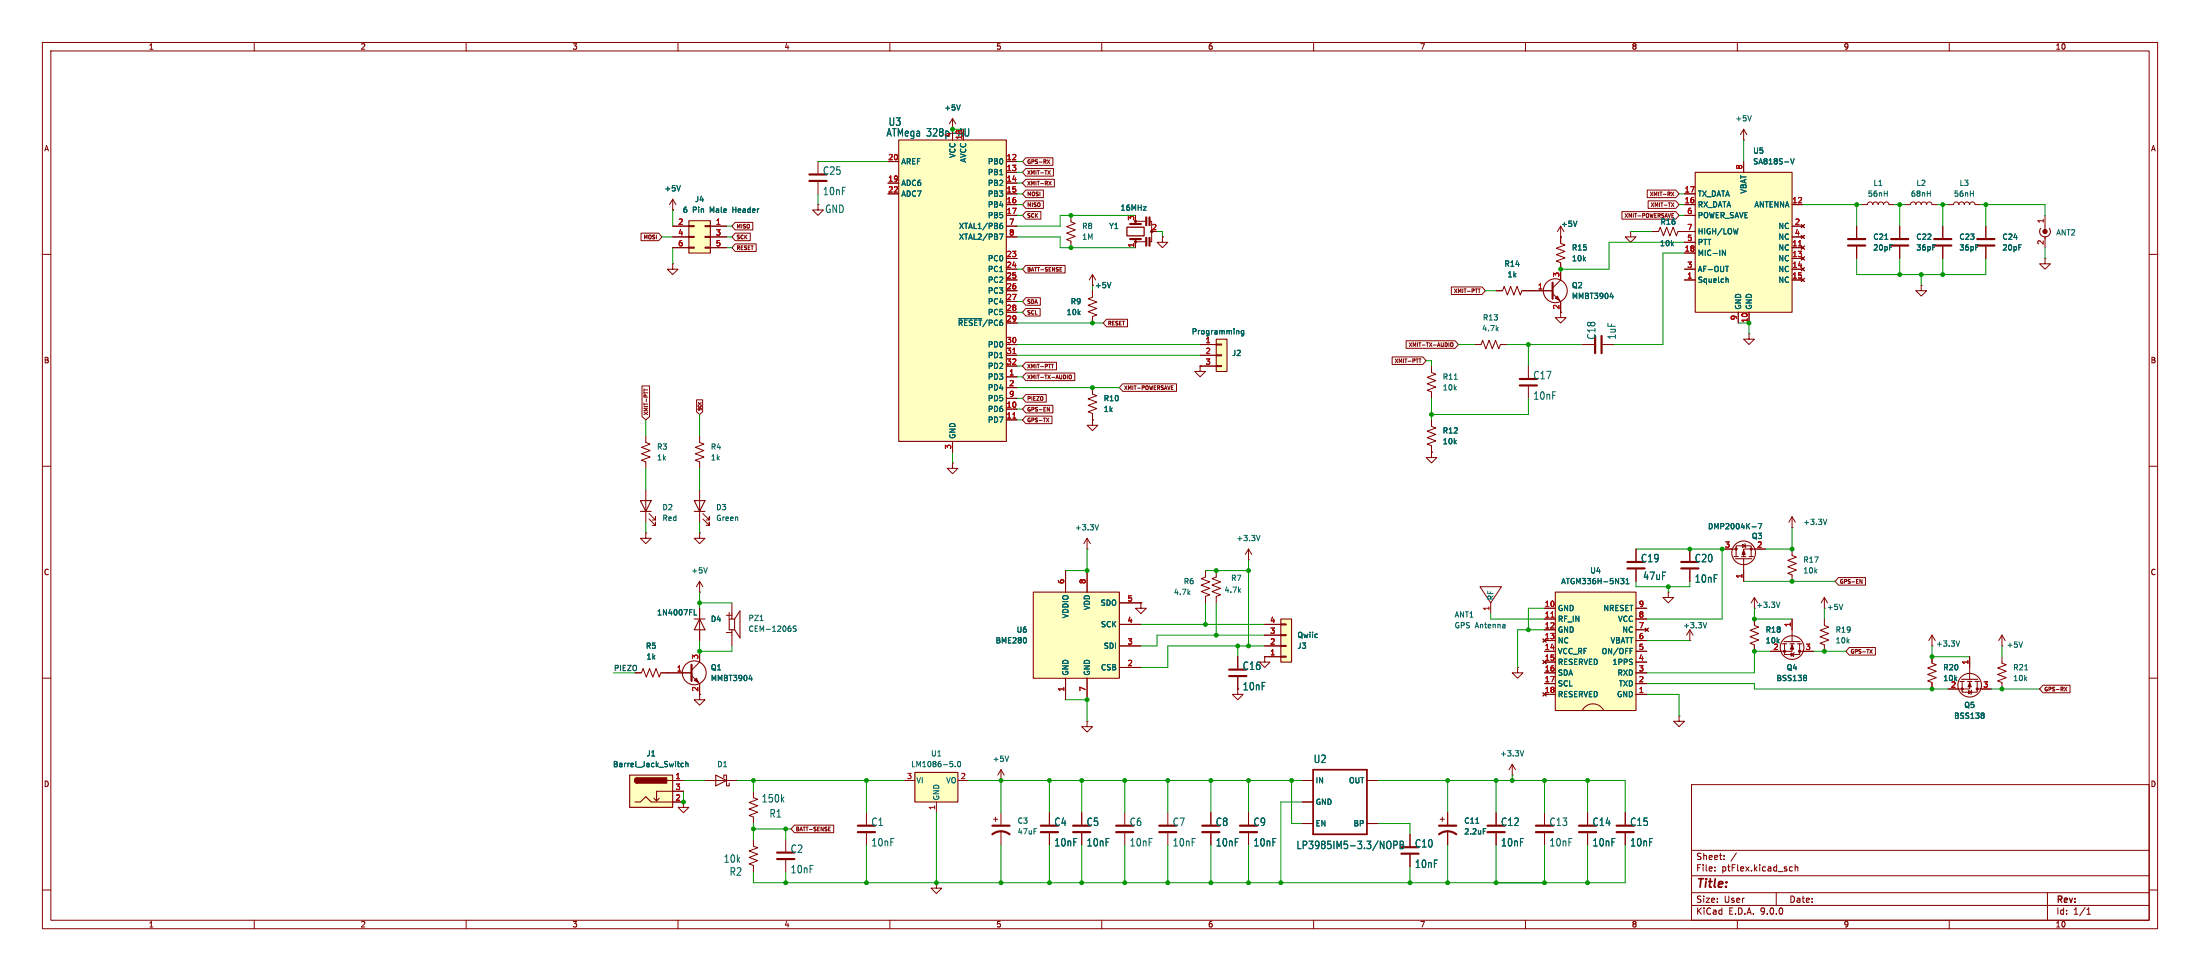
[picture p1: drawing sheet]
<svg xmlns="http://www.w3.org/2000/svg" width="519mm" height="229mm" viewBox="0 0 519 229" stroke-linecap="round" stroke-linejoin="round" font-family="sans-serif">
<g fill="none" stroke="#840000" stroke-width=".24">
<path d="M10 10h499.2v209.2h-499.2zM12 12h495.2v205.2h-495.2zM60 10v2M110 10v2M160 10v2M210 10v2M260 10v2M310 10v2M360 10v2M410 10v2M460 10v2M10 60h2"/>
<path d="M507.2 60h2M10 110h2M507.2 110h2M165.1 125.8v1.2h1.3l-1.3 1.3-1.3-1.3h1.3M165.1 125.8h.1M393.7 139.7v1.3h1.3l-1.3 1.3-1.3-1.3h1.3M393.7 139.7h.1M10 160h2M507.2 160h2M399.2 185.2h108v32h-108zM10 210h2M60 217.2v2"/>
<path d="M110 217.2v2M160 217.2v2M210 217.2v2M260 217.2v2M310 217.2v2M360 217.2v2M399.2 213.7h108M399.2 210.7h108M399.2 206.7h108M399.2 200.7h108M404.7 205.4v.1M404.7 204.6v.2"/>
<path d="M406.8 202.7v.1M406.8 201.9v.2M409.8 201.3l-1.3 1.9M410 217.2v2M419.2 210.7v3M422.3 205.4l.3 .1h.4M423 204.6l-.4-.1-.3 .2M423.6 204.7l.6-.1 .1 .9M423.6 204v1.5M460 217.2v2M483.2 210.7v6.5M492.5 215.7h.8"/>
<path d="M492.5 214.7l.4-.5v1.5M507.2 210h2"/>
</g>
<path d="M287 80h2.6v7.7h-2.6z" fill="#ffffc2"/>
<g fill="none" stroke="#840000" stroke-width=".25">
<path d="M287 80h2.6v7.7h-2.6z"/>
<circle cx="367" cy="68.6" r="2.82"/>
</g>
<g fill="none" stroke="#840000" stroke-width=".24">
<path d="M368.3 55.9h.1M368.3 53.4v4l1 .4-2 .8 2 .7-2 .8 2 .8-2 .7 1 .4v4.1l-1.9 1.9M368.3 53.4l-.8 1.2M368.3 53.4l.8 1.2M384.8 54.6v1.3h1.3l-1.3 1.3-1.3-1.3h1.3M384.8 54.6h.1M389.9 54.6h1.5l.4-1 .8 2.1 .7-2.1 .8 2.1 .7-2.1 .8 2.1 .4-1.1h1.5M439.4 48.3h1.3l.2-.5 .4-.1 .5 .1 .2 .5 .1-.5 .5-.1 .4 .1 .2 .5 .2-.5 .5-.1 .4 .1 .2 .5 .2-.5 .4-.1 .5 .1 .2 .5h1.2M449.6 48.3h1.2l.2-.5 .5-.1 .4 .1 .2 .5 .2-.5 .5-.1 .4 .1 .2 .5 .2-.5 .4-.1 .5 .1 .2 .5 .1-.5 .5-.1 .4 .1 .2 .5h1.3M458.5 53.4v2.8M458.5 58.2v2.8M459.7 48.3h1.3l.2-.5 .4-.1 .5 .1 .2 .5 .2-.5 .4-.1 .5 .1 .1 .5 .2-.5 .5-.1 .4 .1 .2 .5 .2-.5 .5-.1 .4 .1 .2 .5h1.3"/>
<path d="M468.6 53.4v2.8M468.6 58.2v2.8M360.7 68.6h5.7M366.4 69.2l1.9 1.9v2.6M453.4 67.3v1.3h1.3l-1.3 1.3-1.3-1.3h1.3M453.4 67.3h.1M283.2 81.3h3.8M283.2 83.8h3.8M283.2 86.4h3.8M287 81.2h1.3v.2h-1.3zM287 83.7h1.3v.3h-1.3zM287 86.3h1.3v.2h-1.3z"/>
<path d="M152.4 125.8v1.2h1.3l-1.3 1.3-1.3-1.3h1.3M152.4 125.8h.1M422.9 124.5h.1M422.9 129.6v1.5l1 .4-2 .7 2 .8-2 .8 2 .7-2 .8 1 .4v1.5M422.9 121.9l-.8 1.3M422.9 121.9l.8 1.3M422.9 121.9v2.6M414 146.1v1.5l1 .4-2 .7 2 .8-2 .8 2 .7-2 .8 1 .4v1.5M430.5 141l-.7 1.3M430.5 141l.8 1.3M430.5 141v2.5M396.2 168.9v1.3h1.3l-1.3 1.3-1.2-1.3h1.2"/>
<path d="M396.2 168.9h.1M236.2 184.2h.1M236.2 181.6l-.7 1.3M236.2 181.6l.8 1.3M236.2 181.6v2.6M255.3 191.8v2.8M255.3 196.6v2.8"/>
</g>
<path d="M372.1 52.2l-.4 1.2M292.2 78l.2 .2v.6M293.5 78v1l-.2 .3-.3-.1M293.5 78.1l-.3-.1-.3 .2 .1 .6h.5M380 70h.7M380.6 69.6v.9M431.1 122.5l-.4 1.3M434.9 142.6l-.4 1.3M238 178.4l-.4 1.3" fill="none" stroke="#006464" stroke-width=".24"/>
<path d="M456.4 57.9h4.1M456.4 56.4h4.1M466.6 57.9h4.1M466.6 56.4h4.1M366.4 66.7v3.8M253.2 194.8h4.1M253.2 196.4h4.1" fill="none" stroke="#840000" stroke-width=".51"/>
<path d="M367 70.4l.5-.5 .5 1z" fill="#840000" stroke="#840000" stroke-width=".24"/>
<path d="M367 139.7h19.1v28h-19.1z" fill="#ffffc2"/>
<g fill="none" stroke="#840000" stroke-width=".24">
<path d="M411.5 33h.1M411.5 30.5l-.8 1.3M411.5 30.5l.7 1.3M411.5 30.5v2.5M448.3 53.4v2.8M448.3 58.2v2.8M412.7 78.8v1.2h1.3l-1.3 1.3-1.2-1.3h1.2M412.7 78.8h.1M152.4 115.6v7.6M153.2 122.5l1.5 1.5v-.8v.8h-.8M153.2 121.2l1.5 1.5v-.8v.8h-.8M386.1 129.6v2.8"/>
<path d="M386.1 134.4v2.8M364.5 143.5h2.5M364.5 146.1h2.5M364.5 148.6h2.5M364.5 151.2h2.5M364.5 153.7h2.5M364.5 156.2h2.5M364.5 158.8h2.5M386.1 143.5h2.5M386.1 146.1h2.5M386.1 148.6h2.5M386.1 151.2h2.5"/>
<path d="M386.1 153.7h2.5M386.1 156.2h2.5M386.1 158.8h2.5M388.2 148.2l.8 .8M389 148.2l-.8 .8M472.4 155v1.5l1.1 .4-2.1 .7 2.1 .8-2.1 .8 2.1 .7-2.1 .8 1 .4v1.5M364.5 161.3h2.5M364.5 163.9h2.5M373.4 167.7a2.84 2.84 0 0 1 2.5-1.6 2.84 2.84 0 0 1 2.6 1.6M386.1 161.3h2.5M386.1 163.9h2.5M353.1 191.8v2.8"/>
<path d="M353.1 196.6v2.8"/>
</g>
<path d="M151.1 118.1h2.6l-1.3 2.6zM151.1 120.7h2.6M367 139.7h19.1v28h-19.1z" fill="none" stroke="#840000" stroke-width=".25"/>
<path d="M366 145.7h.7" fill="none" stroke="#a90000" stroke-width=".24"/>
<path d="M413.3 27.3l-.4 1.2M382.5 136.5h.7l-.4 .5 .4 .1v.4l-.2 .3h-.4M383.7 137.8h.7M383.7 136.9l.4-.4v1.3M384.7 153h.6M477.8 158.1h.7" fill="none" stroke="#006464" stroke-width=".24"/>
<path d="M446.3 57.9h4M446.3 56.4h4M384 132.6h4.1M384 134.1h4.1M351 194.8h4.1M351 196.4h4.1" fill="none" stroke="#840000" stroke-width=".51"/>
<path d="M400 40.7h22.9v33h-22.9z" fill="#ffffc2"/>
<g fill="none" stroke="#840000" stroke-width=".25">
<path d="M400 40.7h22.9v33h-22.9zM481.6 53.9a1.27 1.27 0 0 0 .1 1.7 1.27 1.27 0 0 0 1.8 0 1.27 1.27 0 0 0 .1-1.7M409.2 131.3h1M409.6 131.9h3.8M411 131.3h1M412.7 131.3h1.1M420.6 151.9h1M421 151.4h3.8M422.4 151.9h1M424.2 151.9h1M462.5 160.8h1M462.9 160.3h3.8"/>
<path d="M464.3 160.8h1M466.1 160.8h1"/>
<circle cx="411.5" cy="130.5" r="2.79"/>
<circle cx="422.9" cy="152.8" r="2.79"/>
<circle cx="464.8" cy="161.7" r="2.79"/>
</g>
<g fill="none" stroke="#840000" stroke-width=".24">
<path d="M411.5 38.1v2.6M397.5 45.7h2.5M397.5 48.3h2.5M397.5 50.8h2.5M397.5 54.6h2.5M397.5 57.2h2.5M397.5 59.7h2.5M422.9 48.3h2.5M422.9 53.4h2.5M422.9 55.9h2.5M422.9 58.4h2.5M425.1 53l.7 .7"/>
<path d="M425.1 55.5l.7 .8M425.1 58.1l.7 .7M425.8 53l-.7 .7M425.8 55.5l-.7 .8M425.8 58.1l-.7 .7M438.1 53.4v2.8M438.1 58.2v2.8M482.6 50.8v3.8M482.6 55.9v2.5M257.8 68.6v1.5l-1 .4 2 .8-2 .7 2 .8-2 .8 2 .7-1 .4v1.5M353.1 68.6h1.5l.4-1 .7 2 .8-2 .8 2 .7-2 .8 2 .4-1h1.5M368.3 73.7v1.3h1.3l-1.3 1.2-1.3-1.2h1.3"/>
<path d="M397.5 63.5h2.5M397.5 66.1h2.5M410.2 73.7v2.5M412.7 73.7v2.5M422.9 63.5h2.5M422.9 66.1h2.5M422.9 61h2.5M425.1 60.6l.7 .8M425.1 63.1l.7 .8M425.1 65.7l.7 .7M425.8 60.6l-.7 .8M425.8 63.1l-.7 .8"/>
<path d="M425.8 65.7l-.7 .7M482.6 61v1.3h1.3l-1.3 1.2-1.3-1.2h1.3M482.6 61h.1M257.8 91.5v1.5l1 .4-2 .7 2 .8-2 .8 2 .7-2 .8 1 .4v1.5M257.8 99.1v1.3h1.3l-1.3 1.2-1.3-1.2h1.3M257.8 99.1h.1M337.8 99.1v1.5l1 .4-2 .8 2 .7-2 .8 2 .7-2 .8 1 .4v1.5M337.8 86.4v1.5l1 .4-2 .8 2 .7-2 .8 2 .7-2 .8 1 .4v1.5M348 81.3h1.5l.4-1 .7 2 .8-2 .8 2 .7-2 .8 2 .4-1h1.5M360.7 86.4v2.8M360.7 91.2v2.8M373.4 81.3h2.8"/>
<path d="M378.2 81.3h2.8M337.8 106.7v1.3h1.3l-1.3 1.2-1.3-1.2h1.3M337.8 106.7h.1M256.5 129.6h.1M256.5 127l-.7 1.3M256.5 127l.8 1.3M256.5 127v2.6M284.5 134.6v1.6l-1 .4 2 .7-2 .8 2 .7-2 .8 2 .8-1 .3v1.6M287 134.6v1.6l-1 .4 2 .7-2 .8 2 .7-2 .8 2 .8-1 .3v1.6M294.6 132.1h.1M294.6 129.6l-.7 1.2M294.6 129.6l.8 1.2"/>
<path d="M294.6 129.6v2.5M349.2 138.5h5.1l-2.5 3.8zM398.8 129.6v2.8M398.8 134.4v2.8M406.4 129.6h3.3M409.7 131.3v-2.5h3.6v2.5M411.2 128.4l.7 .4-.7 .4zM411.5 131.9v5.3M411.7 128.3l.3 1M416.6 129.6h-5.1v1.7M149.9 158.8h1.5l.4-1 .7 2 .8-2 .8 2 .7-2 .8 2 .4-1h1.5M269.2 142.3v1.2h1.3l-1.3 1.3-1.2-1.3h1.2"/>
<path d="M269.2 142.3h.1M351.8 142.3v2.5M358.1 157.5v1.3h1.3l-1.3 1.2-1.2-1.2h1.2M358.1 157.5h.1M398.8 151.2h.1M398.8 148.6v2.6M398.8 148.6l-.8 1.3M398.8 148.6l.7 1.3M414 141l-.7 1.3M414 141l.8 1.3M414 141v2.5M421.1 151.9v2.6h3.6v-2.6"/>
<path d="M422.7 154.1l.6 .4-.6 .3zM422.9 151.9v1.8h-5.1M422.9 146.1v5.3M423.4 153.9l-.2 1.1M424.7 153.7h3.3M430.5 146.1v1.5l1 .4-2 .7 2 .8-2 .8 2 .7-2 .8 1 .4v1.5M455.9 155v1.5l1 .4-2 .7 2 .8-2 .8 2 .7-2 .8 1 .4v1.5M455.9 152.4h.1M455.9 149.9v2.5M455.9 149.9l-.7 1.3M455.9 149.9l.8 1.3M464.8 155v5.3"/>
<path d="M472.4 152.4h.1M472.4 149.9l-.7 1.3M472.4 149.9l.8 1.3M472.4 149.9v2.5M165.1 163.9v1.2h1.3l-1.3 1.3-1.3-1.3h1.3M256.5 170.2v1.3h1.3l-1.3 1.2-1.2-1.2h1.2M256.5 170.2h.1M292.1 162.6v1.3h1.3l-1.3 1.2-1.3-1.2h1.3M292.1 162.6h.1M463 160.8v2.5h3.6v-2.5M464.6 163l.6 .3-.6 .4zM464.8 160.8v1.8h-5.1"/>
<path d="M465.3 162.8l-.2 1.1M466.6 162.6h3.3M234.4 193.3h1.1M234.9 192.8v1M236.2 191.8v2.8M236.2 196.1v3.3M247.6 191.8v2.8M247.6 196.6v2.8M265.4 191.8v2.8M265.4 196.6v2.8M275.6 191.8v2.8M275.6 196.6v2.8"/>
<path d="M332.7 196.9v2.8M339.9 193.3h1M340.4 192.8v1M341.6 191.8v2.8M341.6 196.1v3.3M356.9 182.9h.1M356.9 180.4l-.8 1.2M356.9 180.4l.7 1.2M356.9 180.4v2.5M364.5 191.8v2.8M364.5 196.6v2.8M374.6 191.8v2.8"/>
<path d="M374.6 196.6v2.8M383.5 191.8v2.8M383.5 196.6v2.8M332.7 201.7v2.8"/>
</g>
<g fill="none" stroke="#006464" stroke-width=".24">
<path d="M422.6 37.4l.4 1.3 .4-1.3M406.5 59l.7 1.3v-1.3M410.2 53.9l-.3 1.3M444.8 56.5h.7M407.2 62.8h.7M407.4 65.9h.4l.1 .7M343.2 89.5h.7M259.3 123.8l-.5 1.3M297.4 126.3l-.5 1.3M413.5 124.3h.9M414.9 123.5h.9l-.6 1.3M402.8 146.9l-.5 1.3"/>
<path d="M420 142.1l-.4 1.3M426.1 159.4l.2 .2-.2 .3 .2 .5-.2 .2M462.5 151.2l-.5 1.3M477.3 151.5l-.4 1.3M359.6 177.1l-.4 1.3M468 168.2l.2 .3-.2 .3 .2 .5-.2 .2M348.3 194.3h.7M350 195.5h.6"/>
</g>
<path d="M424.4 58h.7" fill="none" stroke="#a90000" stroke-width=".24"/>
<g fill="none" stroke="#840000" stroke-width=".51">
<path d="M436.1 57.9h4.1M436.1 56.4h4.1M376.4 79.3v4M378 79.3v4M358.6 89.4h4.1M358.6 91h4.1M396.7 132.6h4.1M396.7 134.1h4.1M234.2 196.9a3.3 3.3 0 0 1 4.1 0M234.2 194.8h4.1M245.6 194.8h4.1M245.6 196.4h4.1"/>
<path d="M263.4 194.8h4.1M263.4 196.4h4.1M273.6 194.8h4M273.6 196.4h4M330.7 199.9h4.1M339.6 196.9a3.3 3.3 0 0 1 4.1 0M339.6 194.8h4.1M362.5 194.8h4M362.5 196.4h4M372.6 194.8h4.1M372.6 196.4h4.1M381.5 194.8h4.1"/>
<path d="M381.5 196.4h4.1M330.7 201.4h4.1"/>
</g>
<g fill="#840000" stroke="#840000" stroke-width=".24">
<path d="M464.8 161.1l.4 1h-.8z"/>
<path d="M422.9 152.2l.4 1h-.8z"/>
<path d="M411.5 129.8l.4 1h-.8z"/>
<circle cx="482.6" cy="54.6" r=".51"/>
<circle cx="466.6" cy="162.6" r=".25"/>
<circle cx="463" cy="162.6" r=".25"/>
<circle cx="424.7" cy="153.7" r=".25"/>
<circle cx="421.1" cy="153.7" r=".25"/>
<circle cx="409.7" cy="129.6" r=".25"/>
<circle cx="413.3" cy="129.6" r=".25"/>
</g>
<path d="M243.8 139.7h20.4v20.3h-20.4z" fill="#ffffc2"/>
<path d="M243.8 139.7h20.4v20.3h-20.4z" fill="none" stroke="#840000" stroke-width=".25"/>
<path d="M251.5 134.6v5.1M256.5 134.6v5.1M264.2 142.3h5M264.2 147.3h5M264.2 152.4h5M264.2 157.5h5M251.5 160v5.1M256.5 160v5.1" fill="none" stroke="#840000" stroke-width=".24"/>
<path d="M242.2 150.7v.8" fill="none" stroke="#006464" stroke-width=".24"/>
<path d="M215.9 182.3h10.2v7h-10.2z" fill="#ffffc2"/>
<path d="M215.9 182.3h10.2v7h-10.2z" fill="none" stroke="#840000" stroke-width=".25"/>
<g fill="none" stroke="#840000" stroke-width=".24">
<path d="M177.8 198.1v1.6l1 .4-2 .7 2 .8-2 .7 2 .8-2 .8 1 .3v1.6M177.8 186.7v1.5l1 .4-2 .8 2 .7-2 .8 2 .8-2 .7 1 .4v1.5M185.4 198.1v2.8M204.5 191.8v2.8M204.5 196.6v2.8M213.4 184.2h2.5M221 189.3v2.5M226.1 184.2h2.5M285.7 191.8v2.8M285.7 196.6v2.8M294.6 191.8v2.8M294.6 196.6v2.8"/>
<path d="M307.3 184.2h2.6M307.3 189.3h2.6M307.3 194.3h2.6M322.6 184.2h2.5M322.6 194.3h2.5M185.4 203v2.8M221 208.3v1.3h1.2l-1.2 1.2-1.3-1.2h1.3M221 208.3h.1"/>
</g>
<path d="M226.1 179.8l.2-.1a.68 .68 0 0 1 .4 .6 .68 .68 0 0 1-.4 .6l-.3-.4zM225.4 180.8v.1M327.5 198.6h.5l.3 .5-.1 .9-.3 .3-.4-.1M328.9 199.4l.7-.1 .2-.2-.2-.5-.7-.1v1.8M330.4 198.5h.5l.3 .3-.3 .5 .3 .2 .1 .4-.3 .4h-.6zM330.4 199.3h.5" fill="none" stroke="#006464" stroke-width=".24"/>
<path d="M202.4 194.8h4.1M202.4 196.4h4.1M283.7 194.8h4.1M283.7 196.4h4.1M292.6 194.8h4.1M292.6 196.4h4.1M183.4 201.2h4.1M183.4 202.7h4.1" fill="none" stroke="#840000" stroke-width=".51"/>
<path d="M309.9 181.6h12.7v15.3h-12.7z" fill="none" stroke="#840000" stroke-width=".41"/>
<path d="M302.3 146.1h2.5v10.1h-2.5z" fill="#ffffc2"/>
<path d="M302.3 146.1h2.5v10.1h-2.5z" fill="none" stroke="#840000" stroke-width=".25"/>
<g fill="none" stroke="#840000" stroke-width=".24">
<path d="M224.8 28l-.8 1.2M224.8 28l.8 1.2M224.8 28v2.5M292.1 155v2.8M292.1 159.8v2.8M298.4 155v1.2h1.3l-1.3 1.3-1.2-1.3h1.2M298.4 155h.1M298.4 155h3.9M298.4 152.4h3.9M298.4 149.9h3.9M298.4 147.3h3.9M302.3 154.8h1.2v.3h-1.2z"/>
<path d="M302.3 152.3h1.2v.3h-1.2zM302.3 149.8h1.2v.2h-1.2zM302.3 147.2h1.2v.3h-1.2z"/>
</g>
<path d="M290.1 158h4M290.1 159.5h4" fill="none" stroke="#840000" stroke-width=".51"/>
<path d="M226.6 24.7l-.4 1.3" fill="none" stroke="#006464" stroke-width=".24"/>
<path d="M212.1 33h25.4v71.2h-25.4z" fill="#ffffc2"/>
<path d="M212.1 33h25.4v71.2h-25.4z" fill="none" stroke="#840000" stroke-width=".25"/>
<g fill="none" stroke="#840000" stroke-width=".24">
<path d="M209.5 38.1h2.6M237.5 38.1h2.5M209.5 43.2h2.6M209.5 45.7h2.6M237.5 43.2h2.5M237.5 45.7h2.5M237.5 40.7h2.5M237.5 48.3h2.5M237.5 50.8h2.5M237.5 53.4h2.5M237.5 55.9h2.5M237.5 61h2.5"/>
<path d="M237.5 63.5h2.5M237.5 66.1h2.5M237.5 68.6h2.5M237.5 71.1h2.5M237.5 73.7h2.5M237.5 76.2h2.5M237.5 81.3h2.5M237.5 83.8h2.5M237.5 86.4h2.5M237.5 88.9h2.5M237.5 91.5h2.5M237.5 94h2.5"/>
<path d="M237.5 96.5h2.5M237.5 99.1h2.5M224.8 104.2v2.5"/>
</g>
<path d="M227.7 30.3v1.5l.3 .3 .5-.1 .1-.2v-1.5M235.9 55.2h.8l-.5 1.3M236 53.3l.4-.1 .2 .2-.1 .5-.5-.1M236.5 52.7h-.3l-.2 .3M226.2 75.2h5.5" fill="none" stroke="#006464" stroke-width=".24"/>
<path d="M239 83.4h.7M239 98.7h.7" fill="none" stroke="#a90000" stroke-width=".24"/>
<path d="M162.6 52.1h5v7.6h-5z" fill="#ffffc2"/>
<path d="M162.6 52.1h5v7.6h-5zM163.8 118.1h2.6l-1.3 2.6zM163.8 120.7h2.6M168.9 182.9l2.5 1.3-2.5 1.2zM170.8 183.5v-.6h.6v2.5h.7v-.6" fill="none" stroke="#840000" stroke-width=".25"/>
<g fill="none" stroke="#840000" stroke-width=".24">
<path d="M193 38.1v2.8M158.7 49.6h.1M158.7 53.4h3.9M158.7 55.9h3.9M158.7 58.4h3.9M158.7 47l-.7 1.3M158.7 47l.8 1.3M158.7 47v2.6M162.6 53.2h1.2v.3h-1.2zM162.6 55.8h1.2v.2h-1.2zM162.6 58.3h1.2v.3h-1.2zM166.4 53.2h1.2v.3h-1.2z"/>
<path d="M166.4 55.8h1.2v.2h-1.2zM166.4 58.3h1.2v.3h-1.2zM167.6 53.4h3.8M167.6 55.9h3.8M167.6 58.4h3.8M193 48.3v1.3h1.3l-1.3 1.2-1.2-1.2h1.2M193 48.3h.1M193 43v2.7M252.7 50.8v1.5l1 .4-2 .8 2 .8-2 .7 2 .8-2 .7 1 .4v1.5M268 57h2.4M268 52.1v.6M268 56.5v1.9"/>
<path d="M268 52.2h2.5M271.3 52.2h.5v4.8h-.5M274.3 55.9v1.3h1.3l-1.3 1.2-1.3-1.2h1.3M274.3 55.9h.1M158.7 62.3v1.2h1.3l-1.3 1.3-1.2-1.3h1.2M158.7 62.3h.1M257.8 64.8l-.8 1.3M257.8 64.8l.8 1.3M257.8 64.8v2.5M283.2 86.4v1.3h1.3l-1.3 1.2-1.3-1.2h1.3M283.2 86.4h.1M165.1 115.6v7.6"/>
<path d="M224.8 109.2v1.3h1.3l-1.3 1.3-1.3-1.3h1.3M224.8 109.2h.1M165.9 122.5l1.5 1.5v-.8v.8h-.8M165.9 121.2l1.5 1.5v-.8v.8h-.8M161.3 189.3v1.2h1.3l-1.3 1.3-1.3-1.3h1.3M161.3 189.3h.1M166.4 184.2h7.6"/>
</g>
<path d="M160.6 43.8l-.5 1.3M262.2 66.6l-.5 1.3" fill="none" stroke="#006464" stroke-width=".24"/>
<path d="M191 41.2h4.1M191 42.7h4.1M266.7 56.4h2.5M266.7 52.9h2.5" fill="none" stroke="#840000" stroke-width=".51"/>
<g fill="#840000" stroke="#840000" stroke-width=".24">
<path d="M270.4 56h.2v2.1h-.2z"/>
<path d="M271.1 56h.3v2.1h-.3z"/>
<path d="M270.4 51.2h.2v2h-.2z"/>
<path d="M271.1 51.2h.3v2h-.3z"/>
<circle cx="268" cy="57" r=".25"/>
</g>
<path d="M265.9 53.6h4.1v2.1h-4.1z" fill="none" stroke="#840000" stroke-width=".3"/>
<path d="M148.6 182.9h10.1v7.6h-10.1z" fill="#ffffc2"/>
<g fill="none" stroke="#840000" stroke-width=".25">
<path d="M163.8 146.1h2.6M165.1 146.1l1.3 2.5h-2.6zM172.1 146.1v2.5h1.3M172.7 146.1h.7M172.7 148.6v1.3M173.4 146.1v2.5M173.4 146.1l1.2-1.9v6.3l-1.2-1.9M148.6 182.9h10.1v7.6h-10.1zM149.9 189.3h1.2l1.3-1.3 1.3 1.3h5M150.4 183.5l-.5 .2-.2 .5 .2 .4 .5 .2M155.6 188.4l-.7 .6M157.5 184.2h1.2"/>
<path d="M158.7 186.7h-3.8v2.3l-.6-.6"/>
<circle cx="163.8" cy="158.8" r="2.82"/>
</g>
<g fill="#840000" stroke="#840000" stroke-width=".25">
<path d="M149.9 183.7l.5-.2v1.3l-.6-.4z"/>
<path d="M150.4 183.5h7v1.3h-7z"/>
</g>
<g fill="none" stroke="#840000" stroke-width=".24">
<path d="M209.5 38.1h2.6M237.5 38.1h2.5M242.1 39.8h6.5v1.8h-6.5l-.8-.9zM242.1 37.2h6.4v1.8h-6.4l-.8-.9zM247.1 37.7l.6 .9M247.7 37.7l-.6 .9M411.5 38.1v2.6M151.3 55h4.1l.8 .9-.8 .9h-4.1zM158.7 49.6h.1M158.7 53.4h3.9M158.7 55.9h3.9M158.7 58.4h3.9"/>
<path d="M167.6 53.4h3.8M167.6 55.9h3.8M167.6 58.4h3.8M173.5 55h3.6v1.8h-3.6l-.8-.9zM173.5 52.5h4.1v1.8h-4.1l-.8-.9zM173.5 57.6h5v1.7h-5l-.8-.9zM209.5 45.7h2.6M209.5 43.2h2.6M237.5 45.7h2.5M237.5 48.3h2.5M237.5 50.8h2.5M237.5 53.4h2.5"/>
<path d="M237.5 55.9h2.5M237.5 43.2h2.5M237.5 40.7h2.5M242.1 47.4h4.1v1.8h-4.1l-.8-.9zM242.1 42.3h6.7v1.8h-6.7l-.8-.9zM242.1 44.9h4.1v1.7h-4.1l-.8-.9zM242.1 49.9h3.5v1.8h-3.5l-.8-.9zM247.3 40.2l.6 .9M247.5 42.8l.6 .9M247.9 40.2l-.6 .9M248.1 42.8l-.6 .9M268 57.2v1.2"/>
<path d="M274.3 55.9h.1M368.3 55.9h.1M368.3 55.9v1.3M382.8 49.9h12.7l.7 .9-.7 .9h-12.7zM388.7 44.9h6.8l.7 .8-.7 .9h-6.8zM388.9 47.4h6.6l.7 .9-.7 .9h-6.6zM389.9 54.6h1.3M394.4 45.3l.6 .9M394.4 47.9l.6 .9M394.5 51.3h.5M394.5 50.4h.5M395 45.3l-.6 .9"/>
<path d="M395 47.9l-.6 .9M396.2 54.6h3.8M397.5 45.7h2.5M397.5 48.3h2.5M397.5 50.8h2.5M397.5 57.2h2.5M397.5 59.7h2.5M422.9 48.3h2.5M422.9 53.4h2.5M422.9 55.9h2.5M422.9 58.4h2.5M425.1 53l.7 .7"/>
<path d="M425.1 55.5l.7 .8M425.1 58.1l.7 .7M425.8 53l-.7 .7M425.8 55.5l-.7 .8M425.8 58.1l-.7 .7M438.1 53.4v2.8M438.1 58.2v2.8M448.3 53.4v2.8M448.3 58.2v2.8M458.5 53.4v2.8M458.5 58.2v2.8M468.6 53.4v2.8"/>
<path d="M468.6 58.2v2.8M237.5 63.5h2.5M237.5 66.1h2.5M237.5 61h2.5M237.5 68.6h2.5M237.5 71.1h2.5M237.5 73.7h2.5M237.5 76.2h2.5M242.1 72.8h3.4v1.8h-3.4l-.8-.9zM242.1 70.3h3.4v1.7h-3.4l-.8-.9zM242.1 62.6h9.3v1.8h-9.3l-.8-.9zM250.1 63.5h.3"/>
<path d="M250.1 64h.5M250.1 63.1h.5M257.8 68.6v1.3M257.8 75v1.2M261.1 75.3h5v1.8h-5l-.8-.9zM342.5 67.7h7.2l.8 .9-.8 .9h-7.2zM348.8 68.2h.5M349.1 68.2v.9M353.1 68.6h1.2M359.4 68.6h7M368.3 62.3v3.8M368.3 71.1v2.6"/>
<path d="M397.5 63.5h2.5M397.5 66.1h2.5M410.2 73.7v2.5M412.7 73.7v2.5M422.9 63.5h2.5M422.9 66.1h2.5M422.9 61h2.5M425.1 60.6l.7 .8M425.1 63.1l.7 .8M425.1 65.7l.7 .7M425.8 60.6l-.7 .8M425.8 63.1l-.7 .8"/>
<path d="M425.8 65.7l-.7 .7M151.5 91.1h1.8v7.2l-.9 .8-.9-.8zM152 91.8v.5M164.4 94.3h1.4v2.9l-.7 .6-.7-.6zM237.5 81.3h2.5M237.5 83.8h2.5M237.5 86.4h2.5M237.5 88.9h2.5M237.5 91.5h2.5M237.5 94h2.5M237.5 96.5h2.5M237.5 99.1h2.5"/>
<path d="M242.1 98.2h6.2v1.8h-6.2l-.8-.9zM242.1 95.7h6.4v1.7h-6.4l-.8-.9zM242.1 93.1h4.8v1.8h-4.8l-.8-.9zM242.1 88h11.5v1.8h-11.5l-.8-.9zM242.1 85.5h7.2v1.8h-7.2l-.8-.9zM246.9 98.7l.6 .9M247.1 96.1l.5 .9v-.9M247.5 98.7l-.6 .9M248.1 86h.5M252.4 88.5l.4 .1 .1 .5-.3 .3-.3-.1zM257.8 99.1h.1M257.8 91.5v1.2"/>
<path d="M257.8 97.8v1.3M264.9 90.6h12.7v1.8h-12.7l-.7-.9zM276.4 91.9h.5M276.4 91h.5M283.2 86.4h.1M283.2 81.3h3.8M283.2 83.8h3.8M283.2 86.4h3.8M328.5 84.2h7.3l.7 .9-.7 .9h-7.3zM331.8 80.4h11.6l.8 .9-.8 .9h-11.6zM334.9 84.7h.5M335.1 84.7v.9"/>
<path d="M337.8 99.1v1.3M342.4 80.9l.5 .1v.5l-.2 .3-.3-.2zM152.4 102.9v1.5l1 .4-2 .8 2 .7-2 .8 2 .7-2 .8 1 .4v1.5M165.1 102.9v1.5l1 .4-2 .8 2 .7-2 .8 2 .7-2 .8 1 .4v1.5M224.8 104.2v2.5M337.8 106.7h.1M337.8 105.4v1.3M165.1 139.7h.1M165.1 137.2v2.5M165.1 137.2l-.8 1.3M165.1 137.2l.8 1.3M251.5 134.6v5.1"/>
<path d="M256.5 134.6v5.1M386.1 129.6v2.8M386.1 134.4v2.8M398.8 129.6v2.8M398.8 134.4v2.8M406.4 129.6h2.5M411.5 134.6v2.6M414 129.6h2.6M433.8 136.3h6.4v1.8h-6.4l-.7-.9zM438.9 136.8l.5 .9v-.9M149.9 158.8h1.2M156.2 158.8h7"/>
<path d="M163.2 159.4l1.9 1.9v2.6M165.1 153.7v2.5l-1.9 1.9M165.1 143.5v7.7M171.4 149.3h1.3M172.7 142.3v2.5M172.7 149.9v2.5M264.2 142.3h5M264.2 147.3h5M264.2 152.4h5M264.2 157.5h5M269.2 142.3h.1M292.1 155v2.8"/>
<path d="M292.1 159.8v2.8M298.4 155h.1M298.4 147.3h3.9M298.4 152.4h3.9M298.4 155h3.9M298.4 149.9h3.9M364.5 158.8h2.5M364.5 143.5h2.5M364.5 146.1h2.5M364.5 148.6h2.5M364.5 151.2h2.5M364.5 153.7h2.5"/>
<path d="M364.5 156.2h2.5M386.1 158.8h2.5M386.1 143.5h2.5M386.1 146.1h2.5M386.1 148.6h2.5M386.1 151.2h2.5M386.1 153.7h2.5M386.1 156.2h2.5M388.2 148.2l.8 .8M389 148.2l-.8 .8M414 146.1v1.2M414 152.4v1.3"/>
<path d="M417.8 153.7h2.6M422.9 146.1v2.5M425.4 153.7h2.6M436.4 152.8h6.2v1.8h-6.2l-.8-.9zM441.2 153.3l.6 .9M441.8 153.3l-.6 .9M455.9 155v1.2M464.8 155v2.5M251.5 160v5.1M256.5 160v5.1M292.1 162.6h.1M364.5 161.3h2.5"/>
<path d="M364.5 163.9h2.5M386.1 161.3h2.5M386.1 163.9h2.5M455.9 161.3v1.3M459.7 162.6h2.6M467.4 162.6h2.5M482.1 161.7h6.4v1.8h-6.4l-.8-.9zM487.2 162.2l.6 .9M487.8 162.2l-.6 .9M158.7 184.2h2.6M158.7 186.7h2.6M158.7 189.3h2.6"/>
<path d="M161.3 189.3h.1M187.5 194.7h9.2v1.8h-9.2l-.8-.9zM195.5 195.6h.3M195.5 196.1h.5M195.5 195.2h.5M247.6 191.8v2.8M247.6 196.6v2.8M255.3 191.8v2.8M255.3 196.6v2.8M285.7 191.8v2.8M285.7 196.6v2.8M294.6 191.8v2.8"/>
<path d="M294.6 196.6v2.8M307.3 184.2h2.6M307.3 189.3h2.6M307.3 194.3h2.6M322.6 184.2h2.5M322.6 194.3h2.5M332.7 196.9v2.8M341.6 191.8v2.8M341.6 196.1v3.3M353.1 191.8v2.8M353.1 196.6v2.8M374.6 191.8v2.8"/>
<path d="M374.6 196.6v2.8M383.5 191.8v2.8M383.5 196.6v2.8M332.7 201.7v2.8"/>
</g>
<g fill="none" stroke="#006464" stroke-width=".24">
<path d="M226.6 24.7l-.4 1.3M227.7 30.3v1.5l.3 .3 .5-.1 .1-.2v-1.5M422.6 37.4l.4 1.3 .4-1.3M160.6 43.8l-.5 1.3M235.9 55.2h.8l-.5 1.3M236 53.3l.4-.1 .2 .2-.1 .5-.5-.1M236.5 52.7h-.3l-.2 .3M372.1 52.2l-.4 1.2M406.5 59l.7 1.3v-1.3M410.2 53.9l-.3 1.3M444.8 56.5h.7M226.2 75.2h5.5"/>
<path d="M262.2 66.6l-.5 1.3M292.2 78l.2 .2v.6M293.5 78v1l-.2 .3-.3-.1M293.5 78.1l-.3-.1-.3 .2 .1 .6h.5M380 70h.7M380.6 69.6v.9M407.2 62.8h.7M407.4 65.9h.4l.1 .7M166.9 134l-.4 1.2M382.5 136.5h.7l-.4 .5 .4 .1v.4l-.2 .3h-.4M383.7 137.8h.7M383.7 136.9l.4-.4v1.3"/>
<path d="M413.5 124.3h.9M414.9 123.5h.9l-.6 1.3M163.8 143.9v1.2h.6M177.4 159.8v.8M179.4 146.4h.7M187.9 147.8h-.7v.4l.6 .2 .1 .3-.3 .3-.4-.1M242.2 150.7v.8M384.7 153h.6M426.1 159.4l.2 .2-.2 .3 .2 .5-.2 .2M161.8 179.7v1.2M176.8 160.2h.7M468 168.2l.2 .3-.2 .3 .2 .5-.2 .2"/>
<path d="M161.3 180.2l-.4-.1-.2 .2 .1 .6h.5M161.8 180.2h.5l.1 .7M327.5 198.6h.5l.3 .5-.1 .9-.3 .3-.4-.1M328.9 199.4l.7-.1 .2-.2-.2-.5-.7-.1v1.8M330.4 198.5h.5l.3 .3-.3 .5 .3 .2 .1 .4-.3 .4h-.6zM330.4 199.3h.5M348.3 194.3h.7M350 195.5h.6"/>
</g>
<path d="M163.2 156.9v3.8" fill="none" stroke="#840000" stroke-width=".51"/>
<path d="M164.3 160l.5 1.1-1-.5z" fill="#840000" stroke="#840000" stroke-width=".24"/>
<g fill="none" stroke="#009600" stroke-width=".24">
<path d="M193 38.1h16.5M240 38.1h1.3M411.5 33v5.1M156.2 55.9h2.5M158.7 49.6v3.8M158.7 58.4v3.9M171.4 55.9h1.3M171.4 53.4h1.3M171.4 58.4h1.3M193 45.7v2.6M240 48.3h1.3M240 45.7h1.3"/>
<path d="M240 40.7h1.3M240 55.9h10.2v2.5h17.8M240 50.8h1.3M240 43.2h1.3M268 50.8h-17.8v2.6h-10.2M273 54.6h1.3v1.3M384.8 54.6h5.1M396.2 48.3h1.3M396.2 45.7h1.3M396.2 50.8h1.3M397.5 57.2h-17.8v6.3h-11.4M397.5 59.7h-5.1v21.6h-11.4"/>
<path d="M425.4 48.3h14M438.1 48.3v5.1M447 48.3h2.6M448.3 48.3v5.1M457.2 48.3h2.5M458.5 48.3v5.1M467.4 48.3h15.2v2.5M468.6 48.3v5.1M482.6 58.4v2.6M240 76.2h20.3M240 63.5h1.3M240 73.7h1.3"/>
<path d="M240 71.1h1.3M350.5 68.6h2.6M410.2 76.2h2.5v2.6M438.1 61v3.8h30.5v-3.8M448.3 61v3.8M453.4 64.8v2.5M458.5 61v3.8M152.4 99.1v3.8M165.1 97.8v5.1M240 88.9h1.3M240 86.4h1.3M240 96.5h1.3"/>
<path d="M240 94h1.3M240 81.3h43.2M240 83.8h43.2M240 91.5h24.2M240 99.1h1.3M336.5 85.1h1.3v1.3M337.8 94v5.1M344.2 81.3h3.8M355.6 81.3h17.8M360.7 81.3v5.1M360.7 94v3.8h-22.9M152.4 110.5v5.1"/>
<path d="M165.1 110.5v5.1M224.8 106.7v2.5M152.4 123.2v2.6M165.1 123.2v2.6M165.1 139.7v3.8M256.5 129.6v5h-5M284.5 134.6h10.1M294.6 132.1v20.3M386.1 129.6h20.3v16.5h-17.8M386.1 137.2v1.3h12.7v-1.3M393.7 138.5v1.2M411.5 137.2h21.6"/>
<path d="M422.9 124.5v5.1h-6.3M144.8 158.8h5.1M165.1 151.2v2.5h7.6v-1.3M165.1 142.3h7.6M269.2 147.3h29.2M284.5 142.3v5M287 142.3v7.6M292.1 152.4v2.6M298.4 152.4h-22.8v5.1h-6.4M298.4 149.9h-25.4v2.5h-3.8M351.8 144.8v1.3h12.7M364.5 148.6h-6.4v8.9"/>
<path d="M364.5 143.5h-3.8v5.1M388.6 151.2h10.2M414 143.5v2.6h8.9M417.8 153.7h-3.8v5.1h-25.4M428 153.7h7.6M430.5 143.5v2.6M455.9 152.4v2.6h8.9M472.4 152.4v2.6M251.5 165.1h5v5.1M388.6 161.3h25.4v1.3h45.7M388.6 163.9h7.6v5M469.9 162.6h11.4"/>
<path d="M161.3 184.2h5.1M161.3 186.7v2.6M174 184.2h39.4M177.8 195.6h8.9M177.8 184.2v2.5M177.8 194.3v3.8M185.4 195.6v2.5M204.5 184.2v7.6M204.5 199.4v8.9M221 191.8v16.5M228.6 184.2h78.7M236.2 184.2v7.6"/>
<path d="M236.2 199.4v8.9M247.6 184.2v7.6M247.6 199.4v8.9M255.3 184.2v7.6M255.3 199.4v8.9M265.4 184.2v7.6M265.4 199.4v8.9M275.6 184.2v7.6M275.6 199.4v8.9M285.7 184.2v7.6M285.7 199.4v8.9M294.6 184.2v7.6"/>
<path d="M294.6 199.4v8.9M304.8 184.2v10.1h2.5M307.3 189.3h-5v19M325.1 194.3h7.6v2.6M325.1 184.2h58.4v7.6M341.6 184.2v7.6M341.6 199.4v8.9M353.1 184.2v7.6M353.1 199.4v8.9M356.9 182.9v1.3M364.5 184.2v7.6M364.5 199.4v8.9"/>
<path d="M374.6 184.2v7.6M374.6 199.4v8.9M383.5 199.4v8.9h-205.7v-2.5M185.4 205.8v2.5M332.7 204.5v3.8"/>
</g>
<path d="M424.4 58h.7M239 83.4h.7M239 98.7h.7M366 145.7h.7" fill="none" stroke="#a90000" stroke-width=".24"/>
<g fill="#009600" stroke="#009600" stroke-width=".24">
<circle cx="458.5" cy="48.3" r=".46"/>
<circle cx="453.4" cy="64.8" r=".46"/>
<circle cx="458.5" cy="64.8" r=".46"/>
<circle cx="468.6" cy="48.3" r=".46"/>
<circle cx="448.3" cy="48.3" r=".46"/>
<circle cx="438.1" cy="48.3" r=".46"/>
<circle cx="412.7" cy="76.2" r=".46"/>
<circle cx="448.3" cy="64.8" r=".46"/>
<circle cx="364.5" cy="208.3" r=".46"/>
<circle cx="353.1" cy="208.3" r=".46"/>
<circle cx="374.6" cy="184.2" r=".46"/>
<circle cx="374.6" cy="208.3" r=".46"/>
<circle cx="406.4" cy="129.6" r=".46"/>
<circle cx="398.8" cy="129.6" r=".46"/>
<circle cx="393.7" cy="138.5" r=".46"/>
<circle cx="414" cy="153.7" r=".46"/>
<circle cx="414" cy="146.1" r=".46"/>
<circle cx="422.9" cy="129.6" r=".46"/>
<circle cx="337.8" cy="97.8" r=".46"/>
<circle cx="360.7" cy="81.3" r=".46"/>
<circle cx="368.3" cy="63.5" r=".46"/>
<circle cx="455.9" cy="162.6" r=".46"/>
<circle cx="455.9" cy="155" r=".46"/>
<circle cx="430.5" cy="153.7" r=".46"/>
<circle cx="422.9" cy="137.2" r=".46"/>
<circle cx="472.4" cy="162.6" r=".46"/>
<circle cx="341.6" cy="208.3" r=".46"/>
<circle cx="332.7" cy="208.3" r=".46"/>
<circle cx="356.9" cy="184.2" r=".46"/>
<circle cx="364.5" cy="184.2" r=".46"/>
<circle cx="341.6" cy="184.2" r=".46"/>
<circle cx="353.1" cy="184.2" r=".46"/>
<circle cx="360.7" cy="148.6" r=".46"/>
<circle cx="275.6" cy="184.2" r=".46"/>
<circle cx="255.3" cy="208.3" r=".46"/>
<circle cx="265.4" cy="208.3" r=".46"/>
<circle cx="247.6" cy="208.3" r=".46"/>
<circle cx="236.2" cy="208.3" r=".46"/>
<circle cx="294.6" cy="134.6" r=".46"/>
<circle cx="287" cy="134.6" r=".46"/>
<circle cx="294.6" cy="184.2" r=".46"/>
<circle cx="292.1" cy="152.4" r=".46"/>
<circle cx="294.6" cy="152.4" r=".46"/>
<circle cx="265.4" cy="184.2" r=".46"/>
<circle cx="255.3" cy="184.2" r=".46"/>
<circle cx="247.6" cy="184.2" r=".46"/>
<circle cx="236.2" cy="184.2" r=".46"/>
<circle cx="256.5" cy="165.1" r=".46"/>
<circle cx="256.5" cy="134.6" r=".46"/>
<circle cx="221" cy="208.3" r=".46"/>
<circle cx="204.5" cy="184.2" r=".46"/>
<circle cx="204.5" cy="208.3" r=".46"/>
<circle cx="185.4" cy="208.3" r=".46"/>
<circle cx="185.4" cy="195.6" r=".46"/>
<circle cx="177.8" cy="195.6" r=".46"/>
<circle cx="177.8" cy="184.2" r=".46"/>
<circle cx="285.7" cy="184.2" r=".46"/>
<circle cx="285.7" cy="208.3" r=".46"/>
<circle cx="275.6" cy="208.3" r=".46"/>
<circle cx="284.5" cy="147.3" r=".46"/>
<circle cx="302.3" cy="208.3" r=".46"/>
<circle cx="294.6" cy="208.3" r=".46"/>
<circle cx="304.8" cy="184.2" r=".46"/>
<circle cx="287" cy="149.9" r=".46"/>
<circle cx="252.7" cy="58.4" r=".46"/>
<circle cx="252.7" cy="50.8" r=".46"/>
<circle cx="161.3" cy="189.3" r=".46"/>
<circle cx="165.1" cy="142.3" r=".46"/>
<circle cx="165.1" cy="153.7" r=".46"/>
<circle cx="257.8" cy="76.2" r=".46"/>
<circle cx="257.8" cy="91.5" r=".46"/>
</g>
<text font-size="2.8" fill="#840000" x="400.2" y="210.1">Title:</text>
<g font-size="2.5" fill="#006464">
<text x="209.6" y="29.9">U3</text>
<text x="194.1" y="41.4">C25</text>
<text x="194.1" y="46.3">10nF</text>
<text x="194.6" y="50.5">GND</text>
<text x="376.7" y="80.2" transform="rotate(-90 376.7 80.2)">C18</text>
<text x="381.5" y="80.2" transform="rotate(-90 381.5 80.2)">1uF</text>
<text x="361.8" y="89.7">C17</text>
<text x="361.8" y="94.5">10nF</text>
<text x="387.2" y="132.9">C19</text>
<text x="387.7" y="137.1">47uF</text>
<text x="399.9" y="137.7">10nF</text>
<text x="399.9" y="132.9">C20</text>
<text x="293.2" y="158.3">C16</text>
<text x="293.2" y="163.1">10nF</text>
<text x="309.9" y="180.3">U2</text>
<text x="179.7" y="189.6">150k</text>
<text x="181.5" y="193.1">R1</text>
<text x="205.5" y="195.1">C1</text>
<text x="248.7" y="195.1">C4</text>
<text x="256.3" y="195.1">C5</text>
<text x="266.5" y="195.1">C6</text>
<text x="276.7" y="195.1">C7</text>
<text x="286.8" y="195.1">C8</text>
<text x="295.7" y="195.1">C9</text>
<text x="354.1" y="195.1">C12</text>
<text x="365.6" y="195.1">C13</text>
<text x="375.7" y="195.1">C14</text>
<text x="384.6" y="195.1">C15</text>
<text x="170.7" y="203.8">10k</text>
<text x="186.5" y="201.5">C2</text>
<text x="205.5" y="199.9">10nF</text>
<text x="248.7" y="199.9">10nF</text>
<text x="256.3" y="199.9">10nF</text>
<text x="266.5" y="199.9">10nF</text>
<text x="276.7" y="199.9">10nF</text>
<text x="286.8" y="199.9">10nF</text>
<text x="295.7" y="199.9">10nF</text>
<text x="305.9" y="200.6">LP3985IM5-3.3/NOPB</text>
<text x="333.8" y="200.2">C10</text>
<text x="354.1" y="199.9">10nF</text>
<text x="365.6" y="199.9">10nF</text>
<text x="375.7" y="199.9">10nF</text>
<text x="384.6" y="199.9">10nF</text>
<text x="172.1" y="206.8">R2</text>
<text x="186.5" y="206.3">10nF</text>
<text x="333.8" y="205">10nF</text>
</g>
<text font-size="2.5" fill="#009600" x="209.1" y="32.4">ATMega 328p-AU</text>
<text font-size="2.5" fill="#840000" x="170.9" y="146.2">+</text>
<g font-size="2.1" fill="#840000">
<text x="400.2" y="203.1">Sheet:</text>
<text x="400.2" y="205.8">File:</text>
<text x="406.3" y="205.8">ptFlex.kicad_sch</text>
<text x="400.2" y="213.2">Size:</text>
<text x="406.8" y="213.2">User</text>
<text x="422.2" y="213.2">Date:</text>
<text x="485.2" y="213.5">Rev:</text>
<text x="400.2" y="216">KiCad</text>
<text x="407.9" y="216">E.D.A.</text>
<text x="415.5" y="216">9.0.0</text>
<text x="485.2" y="216">Id:</text>
<text x="489.3" y="216">1/1</text>
</g>
<g font-size="1.8" fill="#840000">
<text x="35" y="11.9">1</text>
<text x="85" y="11.9">2</text>
<text x="135" y="11.9">3</text>
<text x="185" y="11.9">4</text>
<text x="235" y="11.9">5</text>
<text x="285" y="11.9">6</text>
<text x="335" y="11.9">7</text>
<text x="385" y="11.9">8</text>
<text x="435" y="11.9">9</text>
<text x="485" y="11.9">10</text>
<text x="10.3" y="35.9">A</text>
<text x="507.5" y="35.9">A</text>
<text x="258.3" y="68.2">+5V</text>
<text x="10.3" y="85.9">B</text>
<text x="507.4" y="85.9">B</text>
<text x="10.3" y="135.9">C</text>
<text x="507.4" y="135.9">C</text>
<text x="164.8" y="163.3" transform="rotate(-90 164.8 163.3)">2</text>
<text x="10.3" y="185.9">D</text>
<text x="507.4" y="185.9">D</text>
<text x="35" y="219">1</text>
<text x="85" y="219">2</text>
<text x="135" y="219">3</text>
<text x="185" y="219">4</text>
<text x="235" y="219">5</text>
<text x="285" y="219">6</text>
<text x="335" y="219">7</text>
<text x="385" y="219">8</text>
<text x="435" y="219">9</text>
<text x="485" y="219">10</text>
</g>
<g font-size="1.8" fill="#006464">
<text x="222.8" y="26.3">+5V</text>
<text x="409.4" y="28.8">+5V</text>
<text x="212.6" y="39">AREF</text>
<text x="225.7" y="37.4" transform="rotate(-90 225.7 37.4)">VCC</text>
<text x="228.2" y="38.5" transform="rotate(-90 228.2 38.5)">AVCC</text>
<text x="233" y="39">PB0</text>
<text x="233" y="41.5">PB1</text>
<text x="413.6" y="39">SA818S-V</text>
<text x="413.6" y="36.4">U5</text>
<text x="156.7" y="45.3">+5V</text>
<text x="163.9" y="47.9">J4</text>
<text x="212.6" y="44.1">ADC6</text>
<text x="212.6" y="46.6">ADC7</text>
<text x="233" y="44.1">PB2</text>
<text x="233" y="46.6">PB3</text>
<text x="400.6" y="46.6">TX_DATA</text>
<text x="412.3" y="45.8" transform="rotate(-90 412.3 45.8)">VBAT</text>
<text x="440.7" y="46.6">56nH</text>
<text x="442" y="44.1">L1</text>
<text x="450.8" y="46.6">68nH</text>
<text x="452.2" y="44.1">L2</text>
<text x="461" y="46.6">56nH</text>
<text x="462.3" y="44.1">L3</text>
<text x="161" y="50.4">6</text>
<text x="163.4" y="50.4">Pin</text>
<text x="167.6" y="50.4">Male</text>
<text x="173.1" y="50.4">Header</text>
<text x="233" y="49.1">PB4</text>
<text x="233" y="51.7">PB5</text>
<text x="264.3" y="49.9">16MHz</text>
<text x="368.3" y="53.7">+5V</text>
<text x="391.8" y="53.2">R16</text>
<text x="400.6" y="49.1">RX_DATA</text>
<text x="400.6" y="51.7">POWER_SAVE</text>
<text x="413.9" y="49.1">ANTENNA</text>
<text x="226.2" y="54.2">XTAL1/PB6</text>
<text x="226.2" y="56.8">XTAL2/PB7</text>
<text x="255.3" y="54.2">R8</text>
<text x="255.3" y="56.8">1M</text>
<text x="261.6" y="54.2">Y1</text>
<text x="370.8" y="59.3">R15</text>
<text x="391.6" y="58.3">10k</text>
<text x="400.6" y="55.5">HIGH/LOW</text>
<text x="400.6" y="58">PTT</text>
<text x="419.6" y="54.2">NC</text>
<text x="419.6" y="56.8">NC</text>
<text x="419.6" y="59.3">NC</text>
<text x="442" y="56.8">C21</text>
<text x="442" y="59.3">20pF</text>
<text x="452.1" y="56.8">C22</text>
<text x="452.1" y="59.3">36pF</text>
<text x="462.3" y="56.8">C23</text>
<text x="462.3" y="59.3">36pF</text>
<text x="472.4" y="56.8">C24</text>
<text x="472.4" y="59.3">20pF</text>
<text x="485.1" y="55.8">ANT2</text>
<text x="233" y="61.8">PC0</text>
<text x="233" y="64.4">PC1</text>
<text x="354.9" y="63.1">R14</text>
<text x="355.6" y="65.7">1k</text>
<text x="370.8" y="61.8">10k</text>
<text x="400.6" y="60.6">MIC-IN</text>
<text x="400.6" y="64.4">AF-OUT</text>
<text x="419.6" y="61.8">NC</text>
<text x="419.6" y="64.4">NC</text>
<text x="233" y="66.9">PC2</text>
<text x="233" y="69.5">PC3</text>
<text x="370.8" y="68.2">Q2</text>
<text x="370.8" y="70.7">MMBT3904</text>
<text x="400.6" y="66.9">Squelch</text>
<text x="419.6" y="66.9">NC</text>
<text x="226" y="77.1">~{RESET}/PC6</text>
<text x="233" y="72">PC4</text>
<text x="233" y="74.5">PC5</text>
<text x="251.6" y="74.5">10k</text>
<text x="252.6" y="72">R9</text>
<text x="349.8" y="75.8">R13</text>
<text x="411.1" y="73.2" transform="rotate(-90 411.1 73.2)">GND</text>
<text x="413.6" y="73.2" transform="rotate(-90 413.6 73.2)">GND</text>
<text x="233" y="82.2">PD0</text>
<text x="281.1" y="79.1">Programming</text>
<text x="349.7" y="78.4">4.7k</text>
<text x="233" y="84.7">PD1</text>
<text x="233" y="87.2">PD2</text>
<text x="233" y="89.8">PD3</text>
<text x="290.7" y="84.2">J2</text>
<text x="340.4" y="89.8">R11</text>
<text x="233" y="92.3">PD4</text>
<text x="233" y="94.9">PD5</text>
<text x="260.4" y="94.9">R10</text>
<text x="340.4" y="92.3">10k</text>
<text x="233" y="97.4">PD6</text>
<text x="233" y="99.9">PD7</text>
<text x="260.4" y="97.4">1k</text>
<text x="154.9" y="106.3">R3</text>
<text x="167.6" y="106.3">R4</text>
<text x="225.7" y="103.7" transform="rotate(-90 225.7 103.7)">GND</text>
<text x="340.4" y="105">10k</text>
<text x="340.4" y="102.5">R12</text>
<text x="154.9" y="108.8">1k</text>
<text x="167.6" y="108.8">1k</text>
<text x="156.2" y="120.6">D2</text>
<text x="156.2" y="123.1">Red</text>
<text x="168.9" y="120.6">D3</text>
<text x="168.9" y="123.1">Green</text>
<text x="253.6" y="125.3">+3.3V</text>
<text x="403" y="125.1">DMP2004K-7</text>
<text x="425.5" y="124.1">+3.3V</text>
<text x="291.7" y="127.9">+3.3V</text>
<text x="413.3" y="127.4">Q3</text>
<text x="163.1" y="135.5">+5V</text>
<text x="290.4" y="137.3">R7</text>
<text x="375.2" y="135.5">U4</text>
<text x="425.5" y="135.5">10k</text>
<text x="425.5" y="133">R17</text>
<text x="259.6" y="143.1">SDO</text>
<text x="276.9" y="140.6">4.7k</text>
<text x="279.2" y="138">R6</text>
<text x="288.9" y="140.1">4.7k</text>
<text x="352.7" y="141.8" transform="rotate(-90 352.7 141.8)">RF</text>
<text x="368.3" y="138">ATGM336H-5N31</text>
<text x="414.4" y="143.6">+3.3V</text>
<text x="154.9" y="145.4">1N4007FL</text>
<text x="167.6" y="146.9">D4</text>
<text x="176.5" y="149.3">CEM-1206S</text>
<text x="176.5" y="146.7">PZ1</text>
<text x="239.8" y="149.5">U6</text>
<text x="252.3" y="146" transform="rotate(-90 252.3 146)">VDDIO</text>
<text x="257.4" y="144.1" transform="rotate(-90 257.4 144.1)">VDD</text>
<text x="259.7" y="148.2">SCK</text>
<text x="343.2" y="145.9">ANT1</text>
<text x="343.2" y="148.5">GPS Antenna</text>
<text x="367.5" y="144.4">GND</text>
<text x="367.5" y="146.9">RF_IN</text>
<text x="367.5" y="149.5">GND</text>
<text x="378.3" y="144.4">NRESET</text>
<text x="381.7" y="146.9">VCC</text>
<text x="382.8" y="149.5">NC</text>
<text x="397.1" y="148.5">+3.3V</text>
<text x="416.6" y="149.5">R18</text>
<text x="431" y="144.1">+5V</text>
<text x="433.1" y="149.5">R19</text>
<text x="152.3" y="153.3">R5</text>
<text x="152.4" y="155.8">1k</text>
<text x="234.9" y="152">BME280</text>
<text x="260.4" y="153.3">SDI</text>
<text x="306.1" y="153.3">J3</text>
<text x="306.1" y="150.7">Qwiic</text>
<text x="367.5" y="152">NC</text>
<text x="367.5" y="154.6">VCC_RF</text>
<text x="377.9" y="154.6">ON/OFF</text>
<text x="380" y="152">VBATT</text>
<text x="416.6" y="152">10k</text>
<text x="433.1" y="152">10k</text>
<text x="456.8" y="152.8">+3.3V</text>
<text x="473.5" y="153">+5V</text>
<text x="167.6" y="158.4">Q1</text>
<text x="167.6" y="160.9">MMBT3904</text>
<text x="252.3" y="159.5" transform="rotate(-90 252.3 159.5)">GND</text>
<text x="257.4" y="159.5" transform="rotate(-90 257.4 159.5)">GND</text>
<text x="259.7" y="158.4">CSB</text>
<text x="367.5" y="157.1">RESERVED</text>
<text x="367.5" y="159.6">SDA</text>
<text x="380.4" y="157.1">1PPS</text>
<text x="381.6" y="159.6">RXD</text>
<text x="419.1" y="160.9">BSS138</text>
<text x="421.5" y="158.4">Q4</text>
<text x="458.5" y="160.9">10k</text>
<text x="458.5" y="158.4">R20</text>
<text x="475" y="160.9">10k</text>
<text x="475" y="158.4">R21</text>
<text x="367.5" y="162.2">SCL</text>
<text x="367.5" y="164.7">RESERVED</text>
<text x="381.5" y="164.7">GND</text>
<text x="381.9" y="162.2">TXD</text>
<text x="463.4" y="167.3">Q5</text>
<text x="461.1" y="169.8">BSS138</text>
<text x="152.5" y="178.7">J1</text>
<text x="219.6" y="178.7">U1</text>
<text x="234.2" y="180">+5V</text>
<text x="353.9" y="178.7">+3.3V</text>
<text x="144.6" y="181.2">Barrel_Jack_Switch</text>
<text x="169.2" y="181.2">D1</text>
<text x="214.9" y="181.2">LM1086-5.0</text>
<text x="216.2" y="185">VI</text>
<text x="223.2" y="185">VO</text>
<text x="310.4" y="185">IN</text>
<text x="318.2" y="185">OUT</text>
<text x="221.8" y="189" transform="rotate(-90 221.8 189)">GND</text>
<text x="310.4" y="190.1">GND</text>
<text x="240" y="194.6">C3</text>
<text x="240" y="197.1">47uF</text>
<text x="310.4" y="195.2">EN</text>
<text x="319.3" y="195.2">BP</text>
<text x="345.4" y="194.6">C11</text>
<text x="345.4" y="197.1">2.2uF</text>
</g>
<g font-size="1.8" fill="#a90000">
<text x="224.5" y="32.5" transform="rotate(-90 224.5 32.5)">4</text>
<text x="227.1" y="33.1" transform="rotate(-90 227.1 33.1)">18</text>
<text x="209.5" y="37.9">20</text>
<text x="237.4" y="37.9">12</text>
<text x="237.4" y="40.4">13</text>
<text x="411.2" y="40.1" transform="rotate(-90 411.2 40.1)">8</text>
<text x="209.5" y="43">19</text>
<text x="209.5" y="45.5">22</text>
<text x="237.4" y="43">14</text>
<text x="237.4" y="45.5">15</text>
<text x="397.5" y="45.5">17</text>
<text x="159.9" y="53.1">2</text>
<text x="168.8" y="53.1">1</text>
<text x="237.4" y="48">16</text>
<text x="237.4" y="50.6">17</text>
<text x="238.1" y="53.1">7</text>
<text x="267.7" y="52.2" transform="rotate(-90 267.7 52.2)">3</text>
<text x="397.5" y="48">16</text>
<text x="398.1" y="50.6">6</text>
<text x="422.9" y="48">12</text>
<text x="423.5" y="53.1">2</text>
<text x="482.3" y="52.8" transform="rotate(-90 482.3 52.8)">1</text>
<text x="159.9" y="55.7">4</text>
<text x="159.9" y="58.2">6</text>
<text x="168.8" y="55.7">3</text>
<text x="168.8" y="58.2">5</text>
<text x="238.1" y="55.7">8</text>
<text x="267.7" y="58.5" transform="rotate(-90 267.7 58.5)">1</text>
<text x="271.7" y="54.4">2</text>
<text x="397.5" y="59.5">18</text>
<text x="398.1" y="54.4">7</text>
<text x="398.1" y="56.9">5</text>
<text x="422.9" y="58.2">11</text>
<text x="423.5" y="55.7">4</text>
<text x="482.3" y="57.9" transform="rotate(-90 482.3 57.9)">2</text>
<text x="237.4" y="60.7">23</text>
<text x="237.4" y="63.3">24</text>
<text x="237.4" y="65.8">25</text>
<text x="368" y="65.5" transform="rotate(-90 368 65.5)">3</text>
<text x="398.1" y="63.3">3</text>
<text x="398.1" y="65.8">1</text>
<text x="422.9" y="60.7">13</text>
<text x="422.9" y="63.3">14</text>
<text x="422.9" y="65.8">15</text>
<text x="237.4" y="68.4">26</text>
<text x="237.4" y="70.9">27</text>
<text x="362.8" y="68.4">1</text>
<text x="237.4" y="73.4">28</text>
<text x="237.4" y="76">29</text>
<text x="368" y="73.1" transform="rotate(-90 368 73.1)">2</text>
<text x="410" y="75.7" transform="rotate(-90 410 75.7)">9</text>
<text x="412.5" y="76.3" transform="rotate(-90 412.5 76.3)">10</text>
<text x="237.4" y="81.1">30</text>
<text x="237.4" y="83.6">31</text>
<text x="284.4" y="81.1">1</text>
<text x="284.4" y="83.6">2</text>
<text x="237.4" y="86.1">32</text>
<text x="238.1" y="88.7">1</text>
<text x="284.4" y="86.1">3</text>
<text x="238.1" y="91.2">2</text>
<text x="238.1" y="93.8">9</text>
<text x="237.4" y="96.3">10</text>
<text x="237.4" y="98.8">11</text>
<text x="224.5" y="106.1" transform="rotate(-90 224.5 106.1)">3</text>
<text x="407" y="129.3">3</text>
<text x="414.6" y="129.3">2</text>
<text x="251.2" y="137.9" transform="rotate(-90 251.2 137.9)">6</text>
<text x="256.3" y="137.9" transform="rotate(-90 256.3 137.9)">8</text>
<text x="411.2" y="136.6" transform="rotate(-90 411.2 136.6)">1</text>
<text x="266" y="142">5</text>
<text x="364.4" y="143.3">10</text>
<text x="386.6" y="143.3">9</text>
<text x="266" y="147.1">4</text>
<text x="299.6" y="149.6">3</text>
<text x="299.6" y="147.1">4</text>
<text x="351.5" y="144.2" transform="rotate(-90 351.5 144.2)">1</text>
<text x="364.4" y="145.8">11</text>
<text x="364.4" y="148.4">12</text>
<text x="386.6" y="145.8">8</text>
<text x="386.6" y="148.4">7</text>
<text x="422.7" y="148.1" transform="rotate(-90 422.7 148.1)">1</text>
<text x="164.8" y="155.7" transform="rotate(-90 164.8 155.7)">3</text>
<text x="266" y="152.2">3</text>
<text x="299.6" y="154.7">1</text>
<text x="299.6" y="152.2">2</text>
<text x="364.4" y="150.9">13</text>
<text x="364.4" y="153.4">14</text>
<text x="364.4" y="156">15</text>
<text x="386.6" y="150.9">6</text>
<text x="386.6" y="153.4">5</text>
<text x="386.6" y="156">4</text>
<text x="418.4" y="153.4">2</text>
<text x="426" y="153.4">3</text>
<text x="159.6" y="158.5">1</text>
<text x="266" y="157.3">2</text>
<text x="364.4" y="158.5">16</text>
<text x="364.4" y="161.1">17</text>
<text x="386.6" y="158.5">3</text>
<text x="386.6" y="161.1">2</text>
<text x="464.6" y="156.9" transform="rotate(-90 464.6 156.9)">1</text>
<text x="251.2" y="163.3" transform="rotate(-90 251.2 163.3)">1</text>
<text x="256.3" y="163.3" transform="rotate(-90 256.3 163.3)">7</text>
<text x="364.4" y="163.6">18</text>
<text x="386.6" y="163.6">1</text>
<text x="460.3" y="162.3">2</text>
<text x="467.9" y="162.3">3</text>
<text x="159.3" y="183.9">1</text>
<text x="213.9" y="183.9">3</text>
<text x="226.6" y="183.9">2</text>
<text x="159.3" y="186.5">3</text>
<text x="159.3" y="189">2</text>
<text x="220.7" y="191.2" transform="rotate(-90 220.7 191.2)">1</text>
</g>
<text font-size="1.8" fill="#0f0f0f" x="144.8" y="158.4">PIEZO</text>
<g font-size="1.2" fill="#840000">
<text x="242.3" y="41.4">XMIT-TX</text>
<text x="242.3" y="38.9">GPS-RX</text>
<text x="242.3" y="43.9">XMIT-RX</text>
<text x="242.3" y="46.5">MOSI</text>
<text x="389.2" y="46.5">XMIT-RX</text>
<text x="242.3" y="49">MISO</text>
<text x="242.3" y="51.6">SCK</text>
<text x="383.2" y="51.6">XMIT-POWERSAVE</text>
<text x="389.4" y="49">XMIT-TX</text>
<text x="151.7" y="56.6">MOSI</text>
<text x="173.7" y="56.6">SCK</text>
<text x="173.7" y="54.1">MISO</text>
<text x="173.7" y="59.2">RESET</text>
<text x="242.3" y="64.3">BATT-SENSE</text>
<text x="242.3" y="71.9">SDA</text>
<text x="342.9" y="69.3">XMIT-PTT</text>
<text x="242.3" y="74.4">SCL</text>
<text x="261.4" y="77">RESET</text>
<text x="332.3" y="82">XMIT-TX-AUDIO</text>
<text x="242.3" y="89.7">XMIT-TX-AUDIO</text>
<text x="242.3" y="87.1">XMIT-PTT</text>
<text x="329" y="85.9">XMIT-PTT</text>
<text x="242.3" y="94.7">PIEZO</text>
<text x="265.2" y="92.2">XMIT-POWERSAVE</text>
<text x="153.1" y="98.1" transform="rotate(-90 153.1 98.1)">XMIT-PTT</text>
<text x="242.3" y="99.8">GPS-TX</text>
<text x="242.3" y="97.3">GPS-EN</text>
<text x="434.1" y="137.9">GPS-EN</text>
<text x="436.6" y="154.4">GPS-TX</text>
<text x="482.3" y="163.3">GPS-RX</text>
<text x="187.7" y="196.3">BATT-SENSE</text>
</g>
<text font-size="1" fill="#840000" x="165.7" y="97" transform="rotate(-90 165.7 97)">SCK</text>
</svg>
